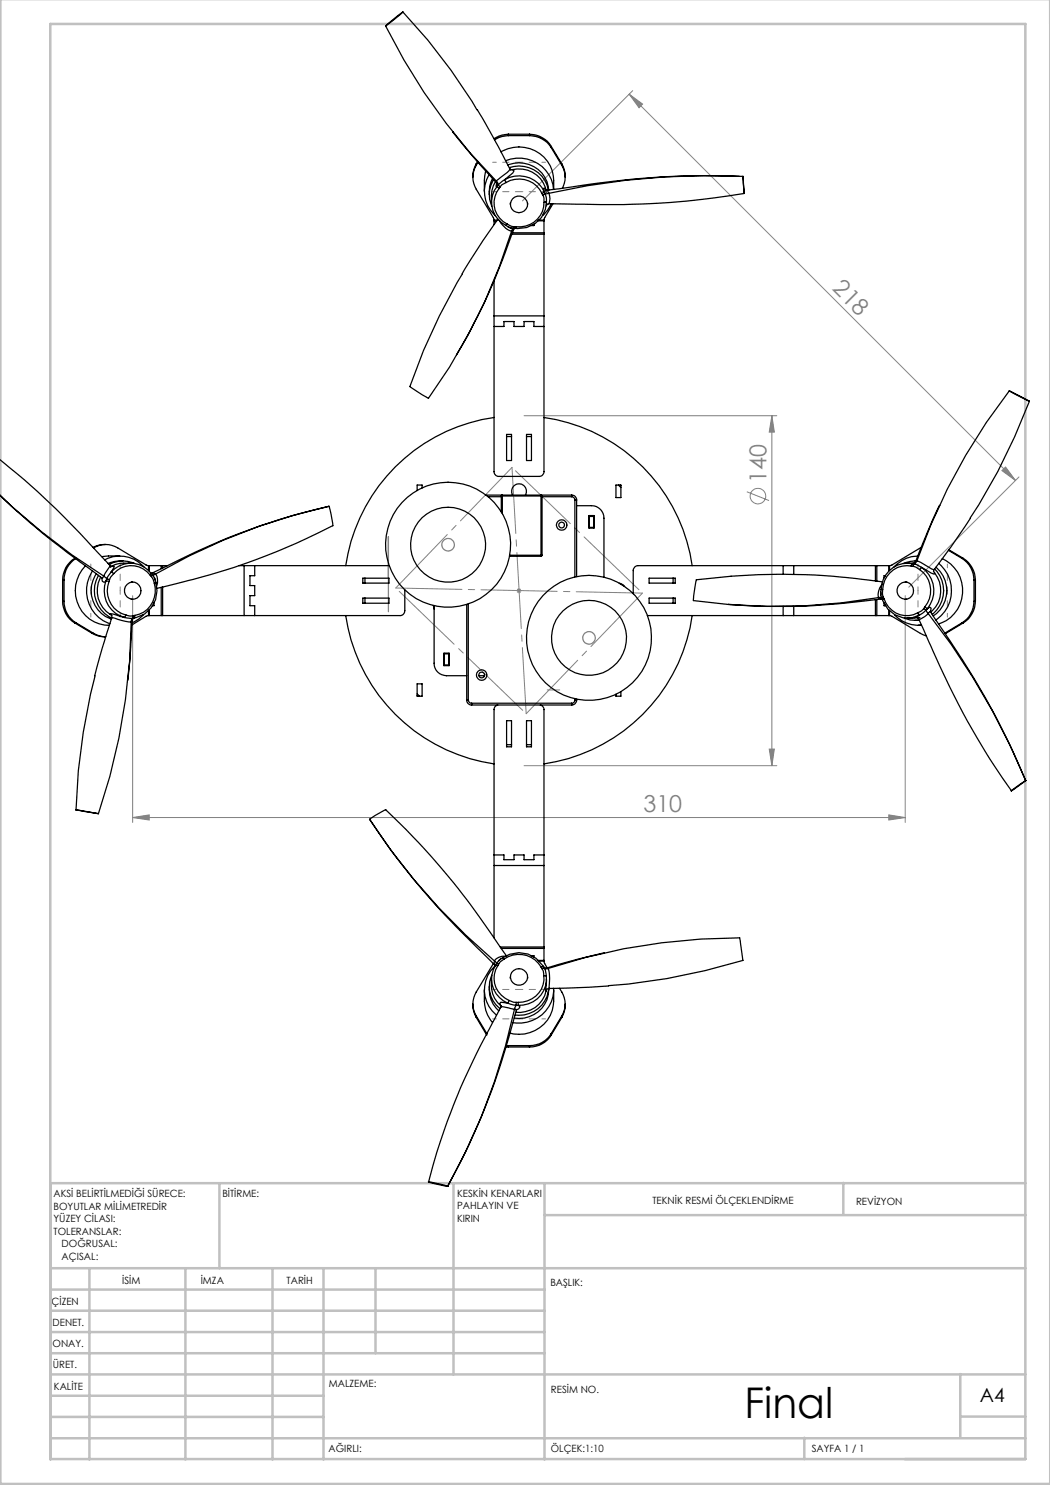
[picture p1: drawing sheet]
<svg xmlns="http://www.w3.org/2000/svg" width="210mm" height="297mm" viewBox="0 0 210 297" stroke-linecap="round" stroke-linejoin="round" font-family="sans-serif">
<g fill="none" stroke="#808080" stroke-width=".2">
<path d="M125.8 18.8l2.7 2-.7 .8zM125.8 18.8l77.3 77.3M126.5 18.1l-22 22.1M104.8 83.1h50.6M149.4 98.4l4.4 1.7M154.4 83.1l.5 3.3h-1.1zM154.4 83.1v70M200.4 94.1l.7-.7 2 2.7zM203.8 95.4l-22 22M26.5 119.1v45.4M103.3 118.1h1M103.4 117.8l.7 .7"/>
<path d="M103.8 117.6v1M104.1 117.8l-.7 .7M181 119.1v45.4M104.8 153.1h50.6M153.8 149.8h1.1l-.5 3.3zM26.5 163.5l3.3-.5v1zM26.5 163.5h154.5M177.8 163l3.2 .5-3.2 .5z"/>
<circle cx="151.6" cy="99.2" r="1.55"/>
</g>
<g fill="none" stroke="#808080" stroke-width=".25">
<path d="M77.7 107.3v15"/>
<circle cx="89.6" cy="109" r="1.25"/>
<circle cx="117.8" cy="127.6" r="1.25"/>
</g>
<g fill="none" stroke="#c0c0c0" stroke-width=".5">
<path d="M.1 -.1v296.9h209.9v-296.9M10.1 4.8h195v287h-195zM43.9 236.6v17M90.7 236.6v38.3M108.9 236.6v55.3M168.7 236.6v6.3M205.1 236.6h-195v55.3M10.1 253.6h195M10.1 257.9h98.8M17.9 253.6v38.3M37.1 253.6v38.3M54.5 253.6v38.3"/>
<path d="M64.7 253.6v38.3M75.1 253.6v17M108.9 243h96.2M10.1 270.6h98.8M10.1 266.4h98.8M10.1 262.1h98.8M10.1 279.1h54.6M10.1 274.9h195M192.1 274.8v12.7M10.1 287.7h195M10.1 283.4h54.6M160.9 287.5v4.3"/>
<path d="M192.1 283.3h13"/>
</g>
<path d="M79.2 117.6l49.3 1M105.2 142.7l-2.8-49.2" fill="none" stroke="#808080" stroke-width=".2" stroke-dasharray="15.2 1.3 1.3 1.3" stroke-dashoffset="2"/>
<path d="M102.4 93.5l26.1 25.1M79.2 117.6l26 25.1" fill="none" stroke="#808080" stroke-width=".2" stroke-dasharray="15.2 1.3 1.3 1.3" stroke-dashoffset="-1"/>
<path d="M79.2 117.6l23.2-24.1M105.2 142.7l23.3-24.1" fill="none" stroke="#808080" stroke-width=".2" stroke-dasharray="15.2 1.3 1.3 1.3" stroke-dashoffset=".4"/>
<path d="M109.4 138h2.5" fill="none" stroke="#808080" stroke-width=".2" stroke-dasharray="15.2 1.3 1.3 1.3"/>
<g fill="none" stroke="#808080" stroke-width=".2" stroke-dasharray="15.2 1.3 1.3 1.3" stroke-dashoffset="14.5">
<path d="M98.5 38.3h5.3M103.8 38.3h5.3M103.8 32.5h-5.3M109.1 32.5h-5.3M18.2 112.8v5.3M18.2 118.1v5.3M24 118.1v-5.3M183.6 112.8v5.3M183.6 118.1v5.3M189.5 118.1v-5.3M24 123.4v-5.3M189.5 123.4v-5.3"/>
<path d="M103.8 197.9h-5.3M109.1 197.9h-5.3M98.5 203.8h5.3M103.8 203.8h5.3"/>
</g>
<g fill="#808080">
<path d="M26.5 163.5l3.3-.5v1zM177.8 163l3.2 .5-3.2 .5z"/>
<path d="M154.4 83.1l.5 3.3h-1.1zM153.8 149.8h1.1l-.5 3.3z"/>
<path d="M125.8 18.8l2.7 2-.7 .8zM200.4 94.1l.7-.7 2 2.7z"/>
</g>
<g fill="none" stroke="#000" stroke-width=".25">
<path d="M77.1 5.2a120.7 120.7 0 0 0 22.2 31M80.6 2.4l-3.5 2.8M80.6 2.4a110.8 110.8 0 0 1 14.8 19.6M90.6 26.4l3.9 4.8 4.7 5.2M95.2 33.1a4.6 4.6 0 0 0 0 4.7l3.5 5.7 .1 .5M95.2 32.8a4.9 4.9 0 0 0-.6 2.7M95.2 32.8v.3M95.5 22l4.2 7.3 2.3 4.5M95.5 32.3l-.3 .5M95.6 32.5l-.4 .6M97.1 34.3l-.2 1.8v2.2M97.8 35a6.6 6.6 0 0 0 1.3 8.1"/>
<path d="M98.5 35.7a5.4 5.4 0 0 0-.6 3.2M98.7 35.9a5.5 5.5 0 0 0-.3 5.3M99.1 36.4a6.5 6.5 0 0 0-.8 4.1M99.2 36.4l.1 .3-.1 .5 .2 .1M99.3 36.2l.3 .8M99.3 36.2l-.1 .2M99.4 37.3a5.2 5.2 0 0 0 1.8 7.8M99.4 37.3l.4 .4M99.6 37l-.2 .3M99.6 37l.4 .4M99.8 37.7a4.7 4.7 0 0 0 1.6 7.1M100 37.4l-.2 .3"/>
<path d="M100.2 30.4a6.9 6.9 0 0 1 10.5 5.7v1.8M100.9 35.9a5.7 5.7 0 0 1 8 2.5M100.9 35.9l-1.3 1.1M100.9 35.9l.3 .6M101.1 32.1a6.9 6.9 0 0 1 9.6 5.8M101.2 36.5a5.1 5.1 0 0 1 7.2 2.2M101.2 36.5l-.8 .4-.4 .5M101.6 33a5.9 5.9 0 0 1 8.1 5.1M101.7 27.1a5.4 5.4 0 0 0-2.8 .8M101.7 26.8a5.4 5.4 0 0 0-2.9 .9M101.7 26.8v.3M101.7 27.1h4.2"/>
<path d="M101.7 26.8h4.2M101.9 33.5a6 6 0 0 1 7.8 4.5M102 33.8l.1 .2 .3-.1M102 33.8a5.7 5.7 0 0 1-2.1 1.8l-.6 .6M102.4 33.9a5.6 5.6 0 0 1 6.8 4.2l.3-.1M102.4 33.9l.4 .3-.2 .4-1.7 1.3M105.9 27.1a5.2 5.2 0 0 1 4.3 2.4M105.9 26.8a5.1 5.1 0 0 1 4.3 2.5M105.9 26.8v.3M108.4 38.7l.2 .4M108.6 39.1l.2 .5v.9M108.9 38.4l-.2-.6 .1-.2 .3 .3 .2 .6"/>
<path d="M108.9 38.4l.1 .3M108.9 38.4l-.5 .3M109 38.7l.3 .8v.8M109 38.7l-.4 .4M109.6 38.1l.2 .6M109.8 38.7h-.8M109.8 38.7a2.81 2.81 0 0 1-.1 2M110.2 29.3v.2M110.2 29.5l2.2 3.6M110.2 29.3l2.2 3.5M112.4 33.1a4.6 4.6 0 0 1 .1 4.6M112.4 32.8a4.9 4.9 0 0 1 .6 2.7"/>
<path d="M112.4 32.8v.3M147.8 35.3a172.9 172.9 0 0 0-35.9 2.4l-2.4 .3M148.6 35.3l.2 3.4M148.6 35.3a145.9 145.9 0 0 0-38.8 3.4M148.8 38.7a175.8 175.8 0 0 1-36.8 2.1l-2.3-.1M98.8 44v.9M98.8 44h.6M98.8 44.2h.5M99.6 43.8a136.2 136.2 0 0 0-7.2 10.9M99.8 44.1a3.6 3.6 0 0 0 2.5 2.1M101.2 45.1l1.1 .5 .5 .1M101.4 44.8l.8 .4 .6 .1"/>
<path d="M101.4 44.8l-.2 .3M101.6 45.3l.4 .3 .8 .1M102.1 40.6v.3M102.3 46.2a114.9 114.9 0 0 1-16.6 33.5l-3.7-2.4a112.7 112.7 0 0 1 10.5-22.6M102.4 46.8h6.4M102.5 46.6h6.3M102.7 45.9a131.3 131.3 0 0 1-11.4 25M102.7 45.9l-.4 .3M102.8 45.3l.4 .1M102.8 45.7l-.5 .5M102.8 45.7h.3M102.8 45.3v.4"/>
<path d="M102.9 45.7l-.2 .2M103.2 45.4l-.1 .3M105.5 40.6v.3M106.5 45h.3M106.8 44.8v.3h-.6M107.6 44.2h1.2M107.7 44h1.1M108.8 40.5a4.9 4.9 0 0 1-5.6 4.9M108.8 44v50.3a.96 .96 0 0 1-1 1h-8a.96 .96 0 0 1-1-1v-38.1M109.3 40.3a5.4 5.4 0 0 1-6.2 5.4M109.3 40.3v.2M109.3 40.3l-.5 .2"/>
<path d="M109.4 40.9l-.1 .3M109.7 40.7l-.4 .1M110.2 40.8a6.3 6.3 0 0 1-1.6 2.3M110.6 40.7l-1.7 2.8-.1 .5M98.8 63.2h10M98.8 65.3h2v-1h2v1h2v-1h2v1h2M201.9 78.2l4 2.1M201.9 78.2a120 120 0 0 0-18.5 34M-.1 91.9a164.6 164.6 0 0 1 20.7 19.7l1.7 1.7M-.1 99a165.5 165.5 0 0 0 20.6 16.6l.2-.4M0 99a127.2 127.2 0 0 0 20.7 16.2M84.4 97.6v-.6h-1v1.1"/>
<path d="M97.2 99h17.1M97.6 99.3h2.7M98.8 83.5a35 35 0 0 0-29.7 29.6M100.3 99.2h.2M100.3 99.2v-.2h.2v.2M100.3 99.2v3.2M100.5 99.2h7.7M100.5 99.2v3.5M101.3 86.9h1v5.2h-1zM101.3 87.3h1M102.5 99a1.5 1.5 0 0 1 1.3-2.2 1.5 1.5 0 0 1 1.3 2.2M105.3 86.9h1v5.2h-1z"/>
<path d="M105.3 87.3h1M108.2 99.2h.2M108.2 99.2v-.2l.2 .2M108.2 99.2v11.9M108.4 99.2v11.9M108.4 99.3h5.9M108.8 83.5a34.9 34.9 0 0 1 29.6 29.6M114.3 99.3a.66 .66 0 0 1 .7 .7M114.3 99v.3M114.3 99a.96 .96 0 0 1 1 1M123.2 97h1v2.5h-1zM123.7 97l.5 .5"/>
<path d="M124 97l.2 .2M205.9 80.3a115.3 115.3 0 0 1-11.9 23.3M12.5 116a5 5 0 0 1 2.4-4.3h.3a5 5 0 0 0-2.4 4.3M12.5 116h.3M12.5 116v4.3M12.8 116v4.3M17.1 113.2a7 7 0 0 0-1.6 7.5 7 7 0 0 0 6.4 4.4M18.5 114.2a7 7 0 0 0 3.5 10.5M18.7 109.6a4.6 4.6 0 0 1 4.8 0l5.8 3.5h.4M19.3 114.8a6.1 6.1 0 0 0 3 9M19.7 115.1a6.1 6.1 0 0 0 2.6 8.5M20.1 115.5a5.7 5.7 0 0 0 2 7.4"/>
<path d="M20.4 115.6l.1 .6 .3 .2 .4-.3M20.7 115.2l.6 .6M21 112a6.4 6.4 0 0 1 7.8 1.4M21.1 108.9h-.9l-1.6 .6M21.2 116.1a5.6 5.6 0 0 0 3.7 7.4M21.2 116.1l.6 .2M21.3 115.8l-.1 .3M21.3 115.8l.6 .1M21.8 116.3a5.1 5.1 0 0 0 3.4 6.7M21.9 115.9l-.1 .4M21.9 113.1l-1.2 2.1M22.3 114.4l-1 1.4"/>
<path d="M22.3 114.4a5.2 5.2 0 0 1 7.9 .3M22.3 114.4l.5 .3M22.8 114.7l-.6 .7-.3 .5M22.8 114.7a4.7 4.7 0 0 1 7.2 .3M24 111.2l-3.6 .1M24.6 112.2a6.3 6.3 0 0 0-3 .5M26.1 112.6a6.1 6.1 0 0 0-4 .8l.6-.2 .2 .1-.6 1.1M26.2 116.4h.3M26.2 119.9h.3M26.9 112.7a5.5 5.5 0 0 0-5.1 .2M29.7 113.1h3.8M29.7 113.1v1"/>
<path d="M29.8 113.1v1.1M30 115l.3 .3M30.2 114.7l.3 .3M30.2 114.7l-.2 .3M30.3 115.3l.3 .5 .3 .9M30.4 114.6l-.2 .1M30.4 114.6l.7 .2M30.5 115l.4 .6 .3 .9M30.5 115l-.2 .3M30.9 115.5l.1 .5M30.9 116.7a5.1 5.1 0 0 1-3.9 6.4M31.1 114.8l-.6 .2"/>
<path d="M31.1 114.8a2.31 2.31 0 0 1 .2 2.5M31.2 116.5a5.5 5.5 0 0 1-4.3 7.1M31.2 116.5l-.3 .2M32.2 113.1v.6M32.2 117.5v5.6M32.5 113.1v.5M32.5 117.4v5.7M47.8 113.1h30M48.8 113.1v10M50.9 113.1v2h-.9v2h.9v2h-.9v2h.9v2M65.8 101.3a136 136 0 0 0-32.7 12l-2.7 1.3M66.6 105.1a138.3 138.3 0 0 1-35.3 12.6"/>
<path d="M66.6 105.2l-.8-3.9a119.8 119.8 0 0 0-34.7 13.5M72.6 115.6h5.2v1h-5.2zM72.6 119.6h5.2v1h-5.2zM73 115.6v1M73 119.6v1M81 118v4.1a.96 .96 0 0 1-1 1h-50.3M101.9 111.3h6.3M102 111.1h6.2M108.2 111.1v.2M108.2 111.1h.2M108.4 111.1l-.2 .2M115 100h.3"/>
<path d="M115 100v15.4M115.3 101.1h3a2.47 2.47 0 0 1 2.5 2.5v11.8M115.3 100v15.3M117.8 103.1h1v2.5h-1zM117.8 105.5h1M117.8 103.3h1M123.9 116.6l.7 .4 .3 .3M129.8 115.6h5.2v1h-5.2zM129.8 119.6h5.2v1h-5.2zM134.6 115.6v1M134.6 119.6v1M146.2 115.2a131.8 131.8 0 0 1 30.3 1.2"/>
<path d="M146.2 115.2l-6.9 .8-.6 4.1a114.7 114.7 0 0 0 37.1-.6M156.6 113.1v1.8M158.8 113.1v1.8M175.1 113.1v3.1M175.1 119.9v3.2M175.4 113.1v3.1M175.4 119.9v3.2M175.8 119.5l.6 .1M175.8 119.5l.4 .3M176.1 118.4l.1 .6M176.2 117.9v1.2l.2 .5M176.2 117.9h.3"/>
<path d="M176.4 119.6l.1 .3M176.4 119.8a144 144 0 0 1-30.7 1.1M176.4 116.8a2.74 2.74 0 0 0-.6 2.7M176.5 119.9a5.2 5.2 0 0 0 7.4 3.1M176.5 117.9v.9l.2 .6M176.7 119.4l.1 .4M176.7 119.4l-.3 .2M176.8 119.8a4.7 4.7 0 0 0 6.8 2.8M176.8 119.8l-.3 .1M177 115.1v.2M177.1 115.1h-.3v.5M177.8 113.1v1.1"/>
<path d="M177.9 113.1h-50.3a.96 .96 0 0 0-1 1v4.6M177.9 113.1v1M181 116.4h.3M181 119.9h.3M182.2 113.2a4.9 4.9 0 0 0-5.7 4.7M182.2 113.2l.4 .1M182.5 112.7l.3 .1M182.5 112.7a5.3 5.3 0 0 0-6.3 5.2M182.5 112.7l-.3 .5M182.6 113.3l.6 .1 .7 .5M182.8 112.8l1.5 .7M182.8 112.8l-.2 .5"/>
<path d="M183 112.2h.2M183.1 112.7h-.6M183.2 112.2l-.5 .5-1.2-.1M183.2 112.2l-1.2 .1-1.3 .4M183.4 112.2l-.6 .6M183.4 112.2l.8 .3 2.1 1.3 .5 .1M183.4 112.2h-.2M183.7 111.2a6.7 6.7 0 0 0-4.9 2.2M183.9 113.9a5.1 5.1 0 0 1 1.1 7.5M184.1 109.6l-5.7 3.4-.5 .1M184.3 113.5a5.7 5.7 0 0 1 1.2 8.2M184.3 113.5l1.9 1.1 .6 .2 .1-.3"/>
<path d="M184.3 113.5l-.4 .4M186.7 114.3l.2 .2M186.9 113.9l-.2 .4M186.9 114.5a5.7 5.7 0 0 1-.7 7.9M187 113.8a6.1 6.1 0 0 1-.6 9.1M187.2 113.4a6.1 6.1 0 0 1-.5 9.8M187.7 112.7a7.1 7.1 0 0 1-.5 11.3M187.9 101.1l-2.4 5.2-2.3 5.9M188.5 111.7a7 7 0 0 1 4 6.8 7 7 0 0 1-4.8 6.3M189.7 110.1l2.7 1.6M189.8 110l2.9 1.7M192.4 111.7a5.2 5.2 0 0 1 2.4 4.3"/>
<path d="M192.4 111.7h.3M192.7 111.7a5.2 5.2 0 0 1 2.4 4.3M194.1 103.7l-3.9 5.7-3.3 4.5M194.8 116h.3M194.8 116v4.3M195.1 116v4.3M12.5 120.3a5 5 0 0 0 2.4 4.3M12.5 120.3h.3M12.8 120.3a5 5 0 0 0 2.4 4.3M14.9 124.6h.3M14.9 124.6l3.6 2.1M15.2 124.6l3.5 2.1"/>
<path d="M18.5 126.7a4.9 4.9 0 0 0 2.6 .6 4.9 4.9 0 0 1-2.4-.6M18.5 126.7h.2M19 135.2a119.6 119.6 0 0 0-3.8 26.8M22.1 122.9l.2 .2v.5M22.1 122.9v-.2l.6 .1 2.2 .7M22.3 123.6l-1.8 5.9-1.6 5.6M22.3 123.6h.7a7.3 7.3 0 0 0 3.2 .8M24.9 123.5l1.7 .1M25.2 123l.8 .2h.6M25.2 123l-.3 .5M26.2 124.4a123.3 123.3 0 0 1-6.5 38.3M26.4 124.2l-.4 7.7-.4 4.1"/>
<path d="M26.4 124.2l-.2 .2M26.6 123.6h.1l-.3 .6M26.6 123.6l-.3 .3-.1 .5M26.6 123.2v.4M26.9 123.6h-.3M27 123.5l-.4 .2M27 123.1l-.4 .1M27 123.1l-.1 .5M28.7 122.9a6.4 6.4 0 0 1-2.3 1.7M29.7 123.1l-.5 .2-2.8 1.7M29.7 122.1v1M29.8 122v1.1"/>
<path d="M30.8 120.5v.6h-.3M69.1 123.1a35.1 35.1 0 0 0 29.7 29.7M83.4 139.1l.2 .1M83.4 136.8h1v2.4h-1zM83.4 138.8l.5 .4M86.7 121.1l.1 .7M86.8 121.1v11.5a2.47 2.47 0 0 0 2.5 2.5h4M88.8 130.6h1v2.5h-1zM88.8 130.8h1M88.8 133h1M93.3 120.9v19.1M93.7 120.8v19.2"/>
<path d="M95.8 135.1h1.1M115 139.8v.2M115.3 139.8v.2M124.2 138.3v.9h-1v-.4M129.5 123.1h48.4M138.4 123.1a35 35 0 0 1-29.6 29.7M156.6 121.3v1.8M158.8 121.3v1.8M176.8 120.6v.5h.3M177 120.8v.3M177.8 122v1.1M177.9 123.1l.5 .2 5.7 3.4 1.1 .5"/>
<path d="M177.9 122.1v1M179 123a6.6 6.6 0 0 0 5.3 2M180.9 123.6a5.5 5.5 0 0 0 2.9 .4M181.5 123.6h1.4M183 124.1h.9M183.6 122.6l.3 .4M183.7 125.1h.6M183.8 124a204.8 204.8 0 0 0 14.2 27.9l4.3 6.2M183.9 123l-.9 .6 .8-.1-.2 .1M184 123.5l-.5 .1 .3 .4M184.7 121.7l-.4 .5-.7 .4M184.7 121.7l.5 .3"/>
<path d="M185 121.4l-.3 .3M185 121.4l.5 .3M185.2 122l-1.3 1M185.2 122l.4 .7M185.5 121.7l.5-.2 .2 .1-.1 .7M185.5 121.7l-.3 .3M185.6 122.7l.4-.4a175.3 175.3 0 0 1 19.1 33.8M185.6 122.7a143 143 0 0 1 19.5 33.4M185.6 122.7l-.6 .6-1.2 .7M186.1 122.3v.1M192.4 124.6h.3M192.4 124.6l-3.5 2"/>
<path d="M192.7 124.6l-3.7 2.1M194.8 120.3a5.2 5.2 0 0 1-2.4 4.3M194.8 120.3h.3M195.1 120.3a5.2 5.2 0 0 1-2.4 4.3M93.3 140a.96 .96 0 0 0 1 1M93.3 140h.4M93.7 140a.66 .66 0 0 0 .6 .6M94.3 140.6v.4M94.3 140.6h20M94.3 141h20M99.6 141l-.6 .4-.2 .3v45.9M101.3 144.1h1v5.3h-1z"/>
<path d="M101.3 148.9h1M105.3 144.1h1v5.3h-1zM105.3 148.9h1M108.1 141l.4 .2 .3 .5v50.5M114.3 140.6v.4M115 140a.6 .6 0 0 1-.7 .6M115 140h.3M115.3 140a.96 .96 0 0 1-1 1M202.3 158.1l2.9-2zM15.2 162l4.5 .7M73.9 163.9a150.9 150.9 0 0 0 23.5 27.5l1.4 1.5M77.1 161.9a159.8 159.8 0 0 1 24.2 29.3"/>
<path d="M77.2 161.9l-3.3 1.9a128 128 0 0 0 25 28.4M98.8 171h2v.9h2v-.9h2v.9h2v-.9h2M98.8 173.1h10M96.9 198a9.1 9.1 0 0 0 1.2 6l.4 .5M97.9 197.3a5.7 5.7 0 0 0 1.9 4.9M98.3 195.8a5.8 5.8 0 0 0 1.9 5.4M98.4 195a5.5 5.5 0 0 0 1.6 6.7M98.7 192.7l-3.5 5.7a4.6 4.6 0 0 0 0 4.8M98.8 192.9l.3 .3M98.9 192.2l.4 .5M98.9 192.2l-.1 .7M99 193.2a6.5 6.5 0 0 0 .3 9.8"/>
<path d="M99.1 193a5.2 5.2 0 0 0 2.5 7.7M99.1 193l.5 .1M99.3 192.7l-.2 .3M99.3 192.7l.4 .1M99.6 193.1a4.7 4.7 0 0 0 2.2 7M99.7 192.8l-.1 .3M100 189.4h8.8M100.1 191.8l-.3 .3M100.3 189.7h8.5M100.5 191.6a5.6 5.6 0 0 1 8.2 1.7M100.5 191.6l-.7 .5-.5 .6M100.5 191.6l.3 .2"/>
<path d="M100.8 191.8l-.7 .5-.4 .5M100.8 191.8a5.2 5.2 0 0 1 7.4 1.6M101.1 191.3a2.06 2.06 0 0 0-2.2 .9M102.1 195.4v.3M105.5 195.4v.3M106.2 191.1h.6v.3M107.6 192.1h1.2M107.7 192.2h1.1M108.2 193.4l.2 .3M108.4 193.7l.3 .5 .1 .9M108.5 193.1l.5 .5M108.7 193.3l.1 .3"/>
<path d="M108.7 193.3l-.5 .1M108.8 195.1a4.9 4.9 0 0 1-5.2 5.4M108.8 195.1l.5 .1M108.8 192.2l.1 .4 .5 1M108.8 193.6h.6M108.8 193.6l.3 .5 .2 1.1M108.8 193.6l.3 .2 .5-.1M108.8 193.6l-.4 .1M109.2 198.2a5.4 5.4 0 0 1-6 4.3M109.3 195.2a5.3 5.3 0 0 1-5.7 5.9M109.3 195.8l-.2 2.5 .1-.1M109.3 197.9l-.1 .3"/>
<path d="M109.4 193.6l.2 .1M109.6 193.7a119.4 119.4 0 0 1 38.4-6.1l.6 4.4a120.6 120.6 0 0 1-26.9 5.1M109.6 193.7a7.1 7.1 0 0 1 .2 3.9l.1 .1M109.7 197.7a5.9 5.9 0 0 1-6.7 5.3M109.7 197.7a5.8 5.8 0 0 1-6.9 5.9M110.7 197.7a6.8 6.8 0 0 1-8.1 6.8M110.7 198a9.1 9.1 0 0 1-1.2 6 7.1 7.1 0 0 1-7.5 2.6M111.9 197.7a4.8 4.8 0 0 1 .5 5.5M120.9 190.6l-5.4 1.2-6.1 1.8M121.7 197.2l-12 .5-.4 .2M94.6 200.8v.3a4.9 4.9 0 0 0 .6 2.4M95.2 203.2l2.2 3.5v.3"/>
<path d="M95.2 203.5l2.1 3.4M95.2 203.2v.3M100.2 201.4a156 156 0 0 0-12.1 26.9l-2.4 8.1M100.2 201.4h.5l2.2 .4M100.2 201.2v.2M101.2 209.4h.5M101.3 209.1h4.6M101.6 200.7l-1.4-.3-.2 .3 .2 .5M101.6 200.7l1.7 .3M101.7 209.1v.3M101.7 209.4h4.2M101.8 200.1l.9 .3 .5 .1"/>
<path d="M101.8 200.1l-.2 .6M102.9 201.8a127 127 0 0 1-13.3 35.4M102.9 201.8l.4 .2M103.2 200.5h.4M103.2 200.5l.1 .5M103.3 202a142.3 142.3 0 0 1-13.8 35.3M103.3 201l-.4 .8M103.3 201l.3 .1M103.6 201.1l.4 .3-.3 .4-.4 .2M103.6 200.5v.6M105.9 209.1v.3M110.2 206.7a5 5 0 0 1-4.3 2.4"/>
<path d="M110.2 207a5 5 0 0 1-4.3 2.4M110.2 206.7v.3M112.4 203.2l-2.2 3.5M112.4 203.2v.3M112.4 203.5l-2.2 3.5M113 200.8v.3a4.9 4.9 0 0 1-.6 2.4M85.7 236.4l3.9 .9z"/>
<circle cx="103.8" cy="40.8" r="1.69"/>
<circle cx="26.5" cy="118.1" r="1.68"/>
<circle cx="89.6" cy="108.9" r="12.5"/>
<circle cx="89.6" cy="109" r="7.5"/>
<circle cx="112.3" cy="105" r="1.06"/>
<circle cx="112.3" cy="105" r=".56"/>
<circle cx="181" cy="118.1" r="1.68"/>
<circle cx="96.3" cy="135" r=".58"/>
<circle cx="96.3" cy="135" r="1.04"/>
<circle cx="117.8" cy="127.6" r="12.5"/>
<circle cx="117.8" cy="127.6" r="7.5"/>
<circle cx="103.8" cy="195.4" r="1.67"/>
</g>
<text font-size="8.5" x="148.9" y="283.5">Final</text>
<g font-size="4.7" fill="#808080">
<text x="166.3" y="57.9" transform="rotate(45 166.3 57.9)">218</text>
<text x="153.3" y="96.6" transform="rotate(-90 153.3 96.6)">140</text>
<text x="128.7" y="162.5">310</text>
</g>
<text font-size="3.9" x="196" y="280.4">A4</text>
<g font-size="2">
<text x="10.7" y="239.5">AKSİ BELİRTİLMEDİĞİ SÜRECE:</text>
<text x="44.5" y="239.5">BİTİRME:</text>
<text x="91.4" y="239.4">KESKİN KENARLARI</text>
<text x="10.7" y="242">BOYUTLAR MİLİMETREDİR</text>
<text x="10.7" y="244.5">YÜZEY CİLASI:</text>
<text x="91.4" y="241.9">PAHLAYIN VE</text>
<text x="91.4" y="244.4">KIRIN</text>
<text x="130.5" y="240.8">TEKNİK RESMİ ÖLÇEKLENDİRME</text>
<text x="171.2" y="241">REVİZYON</text>
<text x="10.7" y="247">TOLERANSLAR:</text>
<text x="12.3" y="249.5">DOĞRUSAL:</text>
<text x="12.3" y="252">AÇISAL:</text>
<text x="24.4" y="256.9">İSİM</text>
<text x="40.1" y="256.8">İMZA</text>
<text x="57.3" y="256.8">TARİH</text>
<text x="110.1" y="257.1">BAŞLIK:</text>
<text x="10.3" y="260.9">ÇİZEN</text>
<text x="10.5" y="269.3">ONAY.</text>
<text x="10.5" y="265.2">DENET.</text>
<text x="10.6" y="273.6">ÜRET.</text>
<text x="10.8" y="278">KALİTE</text>
<text x="65.8" y="277.4">MALZEME:</text>
<text x="110.2" y="278.5">RESİM NO.</text>
<text x="65.7" y="290.4">AĞIRLI:</text>
<text x="110.2" y="290.5">ÖLÇEK:1:10</text>
<text x="162.4" y="290.4">SAYFA 1 / 1</text>
</g>
</svg>
